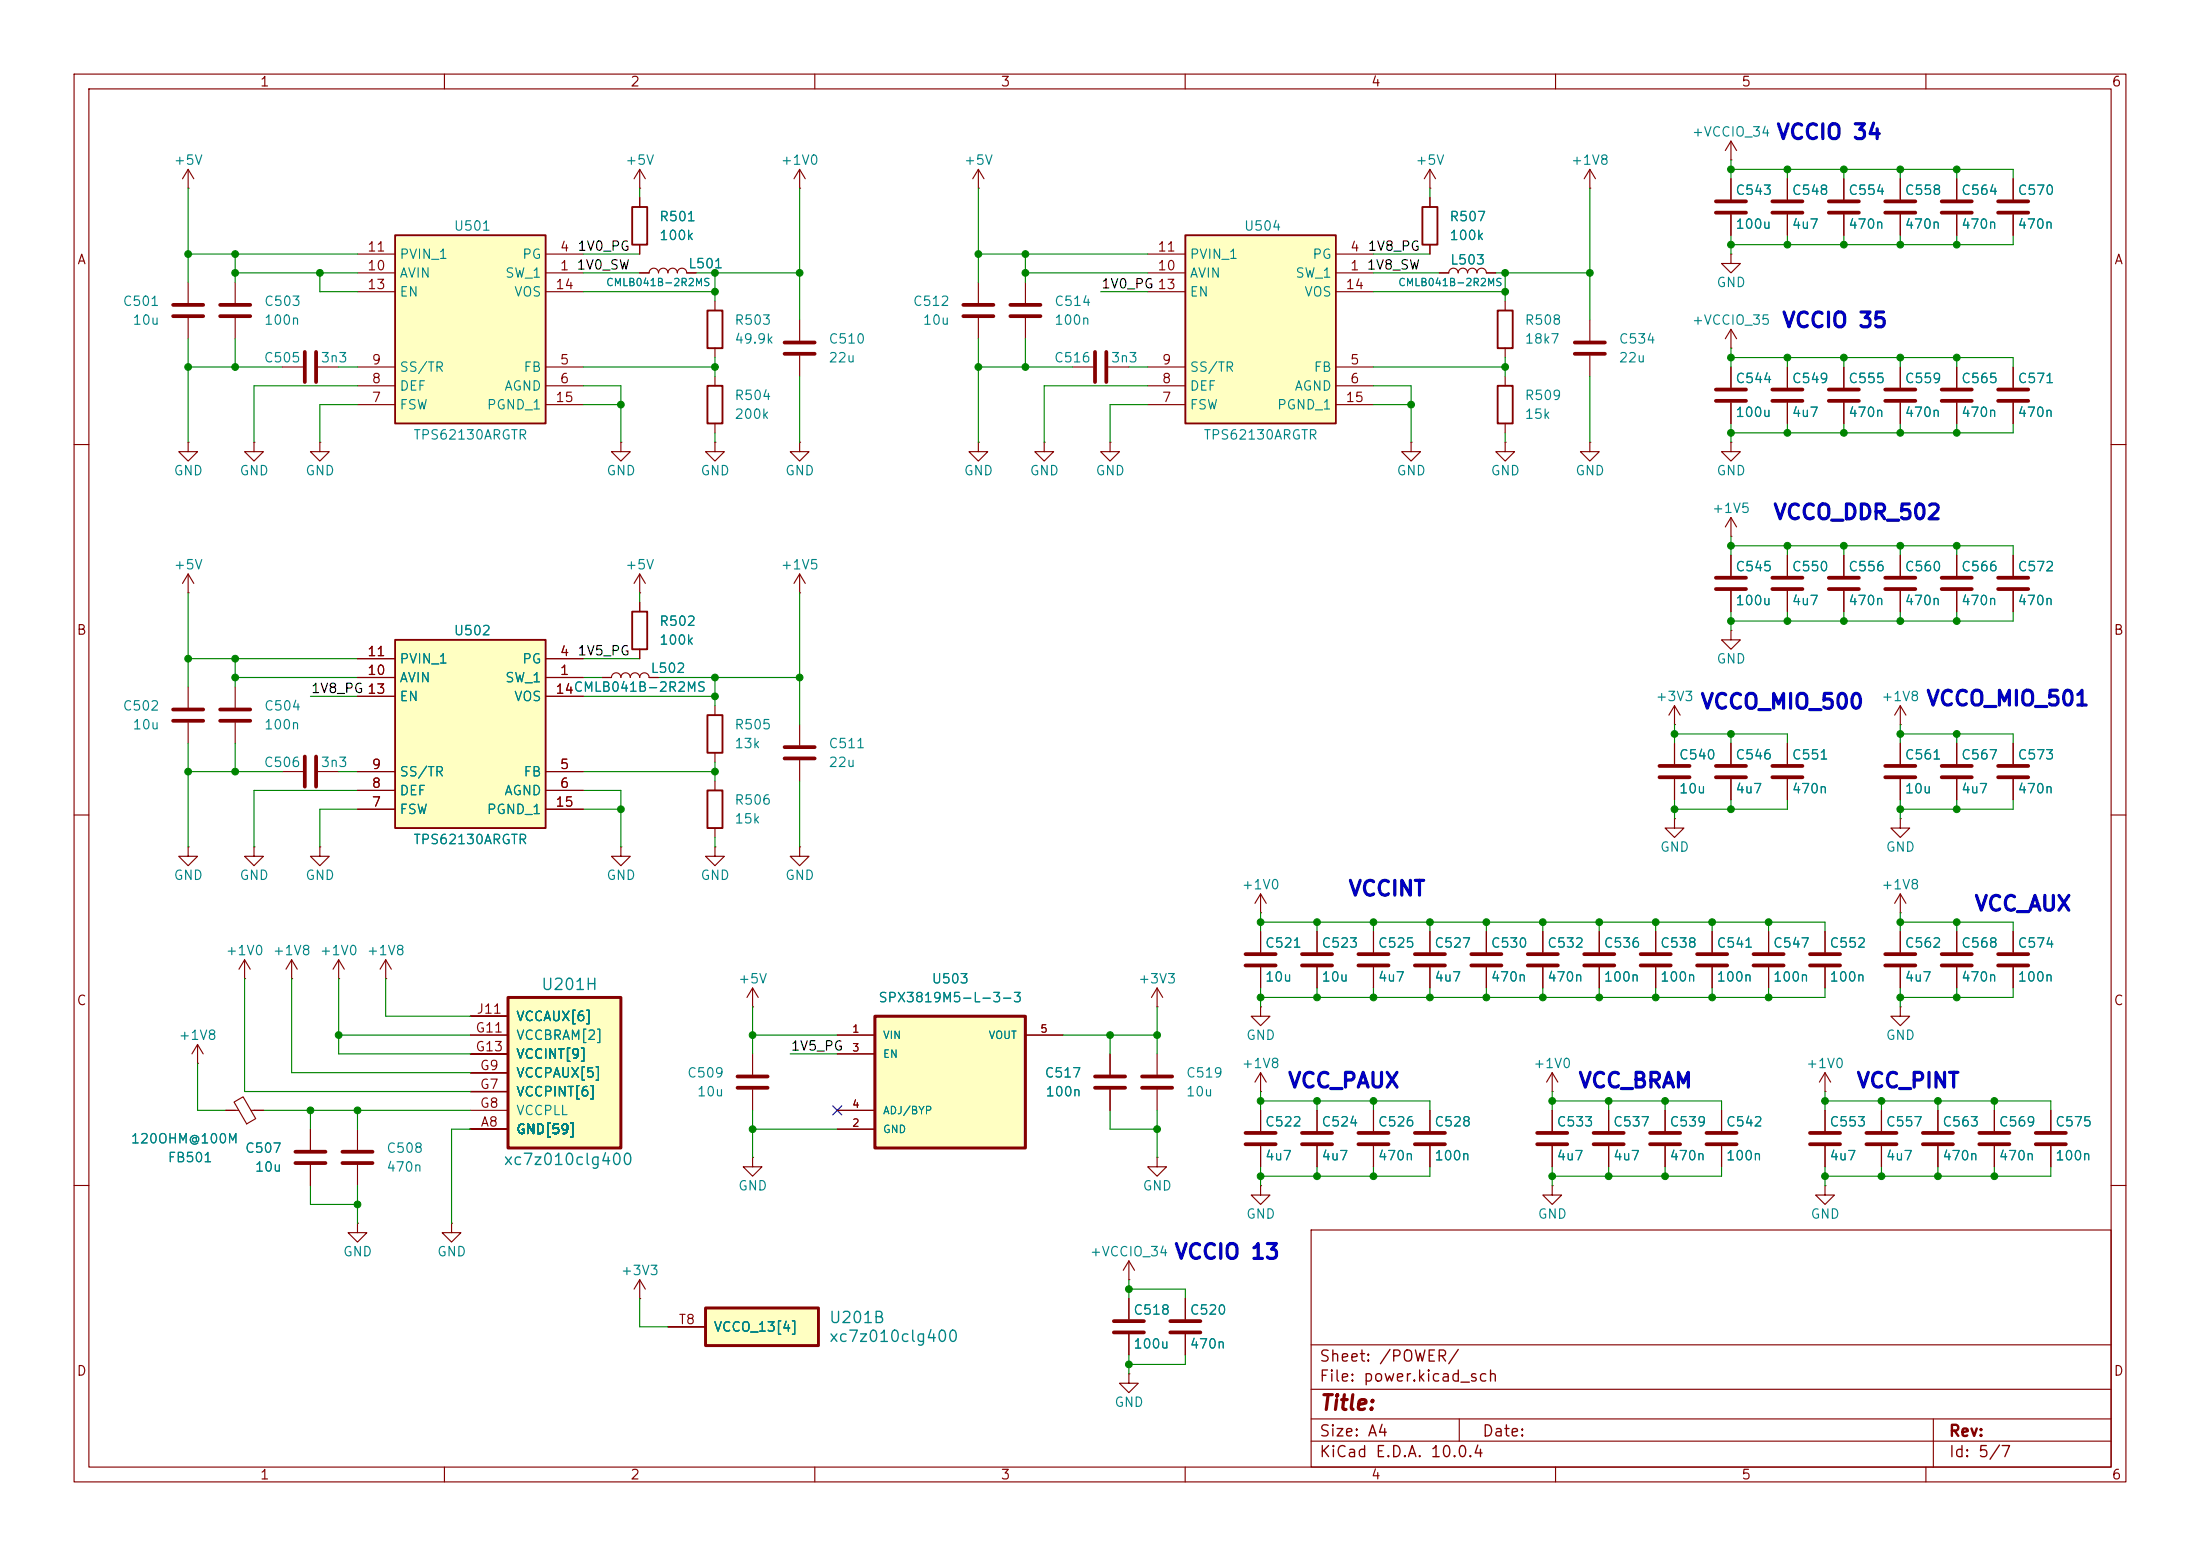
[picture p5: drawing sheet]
<svg xmlns="http://www.w3.org/2000/svg" width="297mm" height="210mm" viewBox="0 0 297 210" stroke-linecap="round" stroke-linejoin="round" font-family="sans-serif">
<g fill="none" stroke="#840000" stroke-width=".15">
<path d="M10 10h277v190h-277zM12 12h273v186h-273zM60 10v2M110 10v2M160 10v2M210 10v2M260 10v2M107.9 25.4h.1M107.9 22.9v2.5M107.9 22.9l-.7 1.2M107.9 22.9l.8 1.2M132.1 25.4h.1"/>
<path d="M132.1 22.9l-.8 1.2M132.1 22.9l.7 1.2M132.1 22.9v2.5M132.1 38.1v2.8M138.4 38.1v2.8M193 25.4h.1M193 22.9v2.5M193 26.7v1.2M193 33v1.3M193 22.9l-.7 1.2M193 22.9l.8 1.2M256.5 24.1v2.8"/>
<path d="M256.5 29v2.8M132.1 59.7v1.3h1.2l-1.2 1.2-1.3-1.2h1.3M132.1 59.7h.1M132.1 42.9v2.8M138.4 42.9v2.8M141 59.7v1.3h1.2l-1.2 1.2-1.3-1.2h1.3M141 59.7h.1M144.8 49.5h2.8M149.6 49.5h2.8M149.9 59.7v1.3h1.2l-1.2 1.2-1.3-1.2h1.3M149.9 59.7h.1M214.6 43.2v2.8"/>
<path d="M214.6 48v2.8M241.3 49.5v2.8M241.3 54.4v2.8M256.5 49.5v2.8M256.5 54.4v2.8M10 60h2M107.9 77.5l-.7 1.2M107.9 77.5l.8 1.2M107.9 77.5v2.5M285 60h2M107.9 80h.1M10 110h2"/>
<path d="M96.5 114.3v1.3h-1.3l1.3 1.2 1.3-1.2h-1.3M96.5 114.3h.1M285 110h2M170.2 135.9v1.3h-1.3l1.3 1.2 1.2-1.2h-1.2M170.2 135.9h.1M193 125.7v2.8M193 130.6v2.8M200.7 125.7v2.8M200.7 130.6v2.8M208.3 125.7v2.8M208.3 130.6v2.8M215.9 125.7v2.8"/>
<path d="M215.9 130.6v2.8M223.5 125.7v2.8M223.5 130.6v2.8M231.1 125.7v2.8M231.1 130.6v2.8M238.8 125.7v2.8M238.8 130.6v2.8M246.4 125.7v2.8M246.4 130.6v2.8M256.5 135.9v1.3h-1.2l1.2 1.2 1.3-1.2h-1.3M256.5 135.9h.1M256.5 125.7v2.8"/>
<path d="M256.5 130.6v2.8M264.2 125.7v2.8M264.2 130.6v2.8M26.7 143.5h.1M26.7 141l-.8 1.2M26.7 141l.7 1.2M26.7 141v2.5M30.5 149.9h1.7M31.6 148.7l1.2-.7 1.7 3-1.2 .7zM33.9 149.9h1.7M170.2 147.3h.1M170.2 144.8l-.8 1.3"/>
<path d="M170.2 144.8l.7 1.3M170.2 144.8v2.5M185.4 149.9v2.8M185.4 154.7v2.8M209.5 147.3h.1M209.5 144.8l-.7 1.3M209.5 144.8l.8 1.3M209.5 144.8v2.5M209.5 149.9v2.8M209.5 154.7v2.8M217.2 149.9v2.8M217.2 154.7v2.8"/>
<path d="M224.8 149.9v2.8M224.8 154.7v2.8M232.4 149.9v2.8M232.4 154.7v2.8M246.4 149.9v2.8M246.4 154.7v2.8M254 149.9v2.8M254 154.7v2.8M261.6 149.9v2.8M261.6 154.7v2.8M269.2 149.9v2.8M269.2 154.7v2.8"/>
<path d="M276.9 149.9v2.8M276.9 154.7v2.8M10 160h2M61 165.1v1.3h1.2l-1.2 1.2-1.3-1.2h1.3M61 165.1h.1M170.2 160v1.3h-1.3l1.3 1.3 1.2-1.3h-1.2M170.2 160h.1M177 166h108v32h-108zM209.5 160v1.3h-1.2l1.2 1.3 1.3-1.3h-1.3M209.5 160h.1M246.4 160v1.3h-1.3l1.3 1.3 1.2-1.3h-1.2M246.4 160h.1"/>
<path d="M285 160h2M60 198v2M110 198v2M160 198v2M177 194.5h108M177 191.5h108M177 187.5h108M177 181.5h108M197 191.5v3M210 198v2M260 198v2M261 191.5v6.5"/>
</g>
<g fill="none" stroke="#840000" stroke-width=".51">
<path d="M254.5 27.2h4.1M254.5 28.7h4.1M130 41.1h4.1M130 42.7h4.1M136.4 41.1h4.1M136.4 42.7h4.1M147.8 47.5v4.1M149.4 47.5v4.1M212.6 46.2h4.1M212.6 47.8h4.1M239.3 52.6h4M239.3 54.1h4"/>
<path d="M254.5 52.6h4.1M254.5 54.1h4.1M191 128.8h4.1M191 130.3h4.1M198.6 128.8h4.1M198.6 130.3h4.1M206.2 128.8h4.1M206.2 130.3h4.1M213.9 128.8h4M213.9 130.3h4M221.5 128.8h4.1M221.5 130.3h4.1"/>
<path d="M229.1 128.8h4.1M229.1 130.3h4.1M236.7 128.8h4.1M236.7 130.3h4.1M244.3 128.8h4.1M244.3 130.3h4.1M254.5 128.8h4.1M254.5 130.3h4.1M262.1 128.8h4.1M262.1 130.3h4.1M183.4 152.9h4.1M183.4 154.4h4.1"/>
<path d="M207.5 152.9h4.1M207.5 154.4h4.1M215.1 152.9h4.1M215.1 154.4h4.1M222.8 152.9h4M222.8 154.4h4M230.4 152.9h4M230.4 154.4h4M244.3 152.9h4.1M244.3 154.4h4.1M252 152.9h4M252 154.4h4"/>
<path d="M259.6 152.9h4.1M259.6 154.4h4.1M267.2 152.9h4.1M267.2 154.4h4.1M274.8 152.9h4.1M274.8 154.4h4.1"/>
</g>
<path d="M192 27.9h2.1v5.1h-2.1z" fill="none" stroke="#840000" stroke-width=".25"/>
<path d="M53.3 31.8h20.4v25.4h-20.4z" fill="#ffffc2"/>
<path d="M53.3 31.8h20.4v25.4h-20.4z" fill="none" stroke="#840000" stroke-width=".25"/>
<g fill="none" stroke="#840000" stroke-width=".15">
<path d="M48.3 36.8h5M48.3 34.3h5M48.3 39.4h5M73.7 36.8h5M73.7 34.3h5M73.7 39.4h5M48.3 49.5h5M48.3 52.1h5M48.3 54.6h5M73.7 49.5h5M73.7 52.1h5M73.7 54.6h5"/>
<path d="M246.4 147.3h.1M246.4 144.8l-.8 1.3M246.4 144.8l.7 1.3M246.4 144.8v2.5"/>
</g>
<path d="M160 31.8h20.3v25.4h-20.3z" fill="#ffffc2"/>
<path d="M85.3 27.9h2.1v5.1h-2.1zM160 31.8h20.3v25.4h-20.3zM95.5 41.9h2v5.1h-2zM95.5 52.1h2v5.1h-2zM202.2 52.1h2v5.1h-2zM202.2 41.9h2v5.1h-2zM85.3 82.6h2.1v5h-2.1zM95.5 96.5h2v5.1h-2zM95.5 106.7h2v5.1h-2z" fill="none" stroke="#840000" stroke-width=".25"/>
<g fill="none" stroke="#840000" stroke-width=".15">
<path d="M233.7 19.1v2.5M233.7 19.1l-.8 1.2M233.7 19.1l.7 1.2M25.4 25.4h.1M25.4 22.9v2.5M25.4 38.1v2.8M25.4 22.9l-.8 1.2M25.4 22.9l.8 1.2M31.7 38.1v2.8M86.4 25.4h.1M86.4 36.8h1.2a.64 .64 0 0 1 .7-.6 .64 .64 0 0 1 .6 .6 .64 .64 0 0 1 .6-.6 .64 .64 0 0 1 .7 .6 .64 .64 0 0 1 .6-.6 .64 .64 0 0 1 .6 .6 .64 .64 0 0 1 .7-.6 .64 .64 0 0 1 .6 .6h1.3M86.4 22.9v2.5"/>
<path d="M86.4 26.7v1.2M86.4 33v1.3M86.4 22.9l-.8 1.2M86.4 22.9l.7 1.2M154.9 36.8h5.1M154.9 34.3h5.1M154.9 39.4h5.1M180.3 36.8h5.1M180.3 34.3h5.1M180.3 39.4h5.1M194.3 36.8h1.3a.64 .64 0 0 1 .6-.6 .64 .64 0 0 1 .6 .6 .64 .64 0 0 1 .7-.6 .64 .64 0 0 1 .6 .6 .64 .64 0 0 1 .7-.6 .64 .64 0 0 1 .6 .6 .64 .64 0 0 1 .6-.6 .64 .64 0 0 1 .7 .6h1.2M214.6 25.4h.1"/>
<path d="M214.6 22.9l-.7 1.2M214.6 22.9l.8 1.2M214.6 22.9v2.5M233.7 21.6h.1M233.7 34.3v1.3h-1.3l1.3 1.2 1.2-1.2h-1.2M233.7 34.3h.1M233.7 24.1v2.8M233.7 29v2.8M241.3 24.1v2.8M241.3 29v2.8M248.9 24.1v2.8M248.9 29v2.8"/>
<path d="M264.2 24.1v2.8M264.2 29v2.8M271.8 24.1v2.8M271.8 29v2.8M25.4 59.7v1.3h1.3l-1.3 1.2-1.3-1.2h1.3M25.4 59.7h.1M25.4 42.9v2.8M31.7 42.9v2.8M34.3 59.7v1.3h1.3l-1.3 1.2-1.3-1.2h1.3M34.3 59.7h.1M38.1 49.5h2.8M42.9 49.5h2.8"/>
<path d="M43.2 59.7v1.3h1.2l-1.2 1.2-1.3-1.2h1.3M43.2 59.7h.1M83.8 59.7v1.3h-1.3l1.3 1.2 1.3-1.2h-1.3M83.8 59.7h.1M96.5 59.7v1.3h-1.3l1.3 1.2 1.3-1.2h-1.3M96.5 59.7h.1M96.5 40.6v1.3M96.5 47v1.3M96.5 50.8v1.3M96.5 57.2v1.2M107.9 59.7v1.3h-1.2l1.2 1.2 1.3-1.2h-1.3M107.9 59.7h.1"/>
<path d="M107.9 43.2v2.8M107.9 48v2.8M154.9 49.5h5.1M154.9 52.1h5.1M154.9 54.6h5.1M180.3 49.5h5.1M180.3 52.1h5.1M180.3 54.6h5.1M190.5 59.7v1.3h-1.3l1.3 1.2 1.3-1.2h-1.3M190.5 59.7h.1M203.2 59.7v1.3h-1.3l1.3 1.2 1.3-1.2h-1.3M203.2 59.7h.1"/>
<path d="M203.2 40.6v1.3M203.2 47v1.3M203.2 50.8v1.3M203.2 57.2v1.2M214.6 59.7v1.3h-1.2l1.2 1.2 1.3-1.2h-1.3M214.6 59.7h.1M233.7 59.7v1.3h-1.3l1.3 1.2 1.2-1.2h-1.2M233.7 59.7h.1M233.7 47h.1M233.7 44.5v2.5M233.7 49.5v2.8M233.7 54.4v2.8"/>
<path d="M233.7 44.5l-.8 1.2M233.7 44.5l.7 1.2M248.9 49.5v2.8M248.9 54.4v2.8M264.2 49.5v2.8M264.2 54.4v2.8M271.8 49.5v2.8M271.8 54.4v2.8M25.4 77.5v2.5M25.4 77.5l-.8 1.2M25.4 77.5l.8 1.2M86.4 77.5l-.8 1.2"/>
<path d="M86.4 77.5l.7 1.2M86.4 77.5v2.5M233.7 72.4h.1M233.7 69.9v2.5M233.7 74.9v2.8M233.7 79.8v2.8M233.7 69.9l-.8 1.2M233.7 69.9l.7 1.2M241.3 74.9v2.8M241.3 79.8v2.8M248.9 74.9v2.8M248.9 79.8v2.8"/>
<path d="M256.5 74.9v2.8M256.5 79.8v2.8M264.2 74.9v2.8M264.2 79.8v2.8M271.8 74.9v2.8M271.8 79.8v2.8M25.4 80h.1M25.4 92.7v2.8M25.4 97.5v2.8M81.3 91.4h1.2a.64 .64 0 0 1 .7-.6 .64 .64 0 0 1 .6 .6 .64 .64 0 0 1 .7-.6 .64 .64 0 0 1 .6 .6 .64 .64 0 0 1 .6-.6 .64 .64 0 0 1 .7 .6 .64 .64 0 0 1 .6-.6 .64 .64 0 0 1 .6 .6h1.3M86.4 80h.1M86.4 81.3v1.3"/>
<path d="M86.4 87.6v1.3M96.5 95.3v1.2M107.9 97.8v2.8M226.1 97.8h.1M226.1 95.3v2.5M226.1 95.3l-.8 1.2M226.1 95.3l.7 1.2M233.7 85.1v1.3h-1.3l1.3 1.2 1.2-1.2h-1.2M233.7 85.1h.1M256.5 97.8h.1M256.5 95.3v2.5M256.5 95.3l-.7 1.2"/>
<path d="M256.5 95.3l.8 1.2M25.4 114.3v1.3h1.3l-1.3 1.2-1.3-1.2h1.3M25.4 114.3h.1M83.8 114.3v1.3h-1.3l1.3 1.2 1.3-1.2h-1.3M83.8 114.3h.1M96.5 101.6v1.3M96.5 105.4v1.3M96.5 111.8v1.2M107.9 114.3v1.3h-1.2l1.2 1.2 1.3-1.2h-1.3M107.9 114.3h.1M107.9 102.6v2.8M226.1 110.5v1.3h-1.3l1.3 1.2 1.2-1.2h-1.2"/>
<path d="M226.1 110.5h.1M226.1 100.3v2.8M226.1 105.2v2.8M233.7 100.3v2.8M233.7 105.2v2.8M241.3 100.3v2.8M241.3 105.2v2.8M256.5 110.5v1.3h-1.2l1.2 1.2 1.3-1.2h-1.3M256.5 110.5h.1M256.5 100.3v2.8M256.5 105.2v2.8M264.2 100.3v2.8"/>
<path d="M264.2 105.2v2.8M271.8 100.3v2.8M271.8 105.2v2.8M170.2 123.2h.1M170.2 120.7l-.8 1.2M170.2 120.7l.7 1.2M170.2 120.7v2.5M170.2 125.7v2.8M170.2 130.6v2.8M177.8 125.7v2.8M177.8 130.6v2.8M185.4 125.7v2.8"/>
<path d="M185.4 130.6v2.8M256.5 123.2h.1M256.5 120.7v2.5M256.5 120.7l-.7 1.2M256.5 120.7l.8 1.2M271.8 125.7v2.8M271.8 130.6v2.8M101.6 156.2v1.3h1.3l-1.3 1.3-1.3-1.3h1.3M101.6 156.2h.1M170.2 149.9v2.8M170.2 154.7v2.8M177.8 149.9v2.8"/>
<path d="M177.8 154.7v2.8M193 149.9v2.8M193 154.7v2.8"/>
</g>
<g fill="none" stroke="#840000" stroke-width=".51">
<path d="M231.6 27.2h4.1M231.6 28.7h4.1M239.3 27.2h4M239.3 28.7h4M246.9 27.2h4.1M246.9 28.7h4.1M262.1 27.2h4.1M262.1 28.7h4.1M269.7 27.2h4.1M269.7 28.7h4.1M23.4 41.1h4M23.4 42.7h4"/>
<path d="M29.7 41.1h4.1M29.7 42.7h4.1M41.1 47.5v4.1M42.7 47.5v4.1M105.9 46.2h4.1M105.9 47.8h4.1M231.6 52.6h4.1M231.6 54.1h4.1M246.9 52.6h4.1M246.9 54.1h4.1M262.1 52.6h4.1M262.1 54.1h4.1"/>
<path d="M269.7 52.6h4.1M269.7 54.1h4.1M231.6 78h4.1M231.6 79.5h4.1M239.3 78h4M239.3 79.5h4M246.9 78h4.1M246.9 79.5h4.1M254.5 78h4.1M254.5 79.5h4.1M262.1 78h4.1M262.1 79.5h4.1"/>
<path d="M269.7 78h4.1M269.7 79.5h4.1M23.4 95.8h4M23.4 97.3h4M105.9 100.8h4.1M105.9 102.4h4.1M224 103.4h4.1M224 104.9h4.1M231.6 103.4h4.1M231.6 104.9h4.1M239.3 103.4h4M239.3 104.9h4"/>
<path d="M254.5 103.4h4.1M254.5 104.9h4.1M262.1 103.4h4.1M262.1 104.9h4.1M269.7 103.4h4.1M269.7 104.9h4.1M168.1 128.8h4.1M168.1 130.3h4.1M175.8 128.8h4M175.8 130.3h4M183.4 128.8h4.1M183.4 130.3h4.1"/>
<path d="M269.7 128.8h4.1M269.7 130.3h4.1M168.1 152.9h4.1M168.1 154.4h4.1M175.8 152.9h4M175.8 154.4h4M191 152.9h4.1M191 154.4h4.1"/>
</g>
<path d="M95.2 176.5h15.3v5.1h-15.3z" fill="#ffffc2"/>
<path d="M95.2 176.5h15.3v5.1h-15.3z" fill="none" stroke="#840000" stroke-width=".4"/>
<path d="M38.1 104.1h2.8M42.9 104.1h2.8M156.2 135.9h.1M156.2 133.4l-.8 1.2M156.2 133.4l.8 1.2M156.2 133.4v2.5M90.2 179.1h5M152.4 185.4v1.3h-1.3l1.3 1.3 1.3-1.3h-1.3M152.4 185.4h.1" fill="none" stroke="#840000" stroke-width=".15"/>
<path d="M41.1 102.1v4.1M42.7 102.1v4.1" fill="none" stroke="#840000" stroke-width=".51"/>
<path d="M53.3 86.4h20.4v25.4h-20.4z" fill="#ffffc2"/>
<path d="M53.3 86.4h20.4v25.4h-20.4z" fill="none" stroke="#840000" stroke-width=".25"/>
<g fill="none" stroke="#840000" stroke-width=".15">
<path d="M31.7 92.7v2.8M31.7 97.5v2.8M48.3 91.4h5M48.3 88.9h5M48.3 94h5M73.7 91.4h5M73.7 88.9h5M73.7 94h5M34.3 114.3v1.3h1.3l-1.3 1.2-1.3-1.2h1.3M34.3 114.3h.1M43.2 114.3v1.3h1.2l-1.2 1.2-1.3-1.2h1.3M43.2 114.3h.1"/>
<path d="M48.3 104.1h5M48.3 106.7h5M48.3 109.2h5M73.7 104.1h5M73.7 106.7h5M73.7 109.2h5M156.2 156.2v1.3h1.3l-1.3 1.3-1.3-1.3h1.3M156.2 156.2h.1M156.2 142.2v2.8M156.2 147.1v2.8M152.4 172.7h.1M152.4 170.2l-.8 1.3"/>
<path d="M152.4 170.2l.8 1.3M152.4 170.2v2.5M152.4 175.3v2.8M160 175.3v2.8M152.4 180.1v2.8M160 180.1v2.8"/>
</g>
<path d="M29.7 95.8h4.1M29.7 97.3h4.1M154.2 145.3h4M154.2 146.8h4M150.4 178.3h4M150.4 179.8h4M158 178.3h4.1M158 179.8h4.1" fill="none" stroke="#840000" stroke-width=".51"/>
<path d="M118.1 137.2h20.3v17.7h-20.3z" fill="#ffffc2"/>
<path d="M118.1 137.2h20.3v17.7h-20.3z" fill="none" stroke="#840000" stroke-width=".41"/>
<g fill="none" stroke="#840000" stroke-width=".15">
<path d="M33 132.1h.1M33 129.5l-.7 1.3M33 129.5l.8 1.3M33 129.5v2.6M39.4 132.1h.1M39.4 129.5l-.8 1.3M39.4 129.5l.7 1.3M39.4 129.5v2.6M45.7 132.1h.1M45.7 129.5l-.7 1.3M45.7 129.5l.8 1.3M45.7 129.5v2.6"/>
<path d="M52.1 132.1h.1M52.1 129.5l-.8 1.3M52.1 129.5l.7 1.3M52.1 129.5v2.6M101.6 135.9h.1M101.6 133.4v2.5M101.6 133.4l-.8 1.2M101.6 133.4l.8 1.2M113 139.7h5.1M138.4 139.7h5.1M41.9 152.4v2.8M41.9 157.2v2.8"/>
<path d="M48.3 152.4v2.8M48.3 157.2v2.8M101.6 142.2v2.8M101.6 147.1v2.8M113 152.4h5.1M113 142.2h5.1M113 149.9h5.1M149.9 142.2v2.8M149.9 147.1v2.8"/>
</g>
<path d="M39.9 155.4h4M39.9 157h4M46.2 155.4h4.1M46.2 157h4.1M99.6 145.3h4M99.6 146.8h4M147.8 145.3h4.1M147.8 146.8h4.1" fill="none" stroke="#840000" stroke-width=".51"/>
<path d="M68.6 134.6h15.2v20.3h-15.2z" fill="#ffffc2"/>
<path d="M68.6 134.6h15.2v20.3h-15.2z" fill="none" stroke="#840000" stroke-width=".4"/>
<g fill="none" stroke="#840000" stroke-width=".15">
<path d="M86.4 26.7v1.2M86.4 33v1.3M86.4 36.8h1.2M92.7 36.8h1.3M193 26.7v1.2M193 33v1.3M194.3 36.8h1.3M200.7 36.8h1.2M233.7 24.1v2.8M233.7 29v2.8M241.3 24.1v2.8M241.3 29v2.8"/>
<path d="M248.9 24.1v2.8M248.9 29v2.8M256.5 24.1v2.8M256.5 29v2.8M264.2 24.1v2.8M264.2 29v2.8M271.8 24.1v2.8M271.8 29v2.8M233.7 49.5v2.8M233.7 54.4v2.8M241.3 49.5v2.8M241.3 54.4v2.8"/>
<path d="M248.9 49.5v2.8M248.9 54.4v2.8M256.5 49.5v2.8M256.5 54.4v2.8M264.2 49.5v2.8M264.2 54.4v2.8M271.8 49.5v2.8M271.8 54.4v2.8M233.7 74.9v2.8M233.7 79.8v2.8M241.3 74.9v2.8M241.3 79.8v2.8"/>
<path d="M248.9 74.9v2.8M248.9 79.8v2.8M256.5 74.9v2.8M256.5 79.8v2.8M264.2 74.9v2.8M264.2 79.8v2.8M271.8 74.9v2.8M271.8 79.8v2.8M48.3 91.4h5M48.3 88.9h5M48.3 94h5M73.7 91.4h5"/>
<path d="M73.7 88.9h5M73.7 94h5M81.3 91.4h1.2M86.4 81.3v1.3M86.4 87.6v1.3M87.6 91.4h1.3M48.3 104.1h5M48.3 106.7h5M48.3 109.2h5M73.7 104.1h5M73.7 106.7h5M73.7 109.2h5"/>
<path d="M226.1 100.3v2.8M226.1 105.2v2.8M233.7 100.3v2.8M233.7 105.2v2.8M241.3 100.3v2.8M241.3 105.2v2.8M256.5 100.3v2.8M256.5 105.2v2.8M264.2 100.3v2.8M264.2 105.2v2.8M271.8 100.3v2.8M271.8 105.2v2.8"/>
<path d="M63.5 139.7h5.1M63.5 137.2h5.1M113 139.7h5.1M138.4 139.7h5.1M170.2 125.7v2.8M170.2 130.6v2.8M177.8 125.7v2.8M177.8 130.6v2.8M185.4 125.7v2.8M185.4 130.6v2.8M193 125.7v2.8M193 130.6v2.8"/>
<path d="M200.7 125.7v2.8M200.7 130.6v2.8M208.3 125.7v2.8M208.3 130.6v2.8M215.9 125.7v2.8M215.9 130.6v2.8M223.5 125.7v2.8M223.5 130.6v2.8M231.1 125.7v2.8M231.1 130.6v2.8M238.8 125.7v2.8M238.8 130.6v2.8"/>
<path d="M246.4 125.7v2.8M246.4 130.6v2.8M256.5 125.7v2.8M256.5 130.6v2.8M264.2 125.7v2.8M264.2 130.6v2.8M271.8 125.7v2.8M271.8 130.6v2.8M30.5 149.9h1.2M34.3 149.9h1.3M41.9 152.4v2.8M41.9 157.2v2.8"/>
<path d="M63.5 152.4h5.1M63.5 144.8h5.1M63.5 147.3h5.1M63.5 149.9h5.1M63.5 142.2h5.1M113 152.4h5.1M113 149.9h5.1M113 142.2h5.1M149.9 142.2v2.8M149.9 147.1v2.8M170.2 149.9v2.8M170.2 154.7v2.8"/>
<path d="M177.8 149.9v2.8M177.8 154.7v2.8M185.4 149.9v2.8M185.4 154.7v2.8M193 149.9v2.8M193 154.7v2.8M209.5 149.9v2.8M209.5 154.7v2.8M217.2 149.9v2.8M217.2 154.7v2.8M224.8 149.9v2.8M224.8 154.7v2.8"/>
<path d="M232.4 149.9v2.8M232.4 154.7v2.8M246.4 149.9v2.8M246.4 154.7v2.8M254 149.9v2.8M254 154.7v2.8M261.6 149.9v2.8M261.6 154.7v2.8M269.2 149.9v2.8M269.2 154.7v2.8M276.9 149.9v2.8M276.9 154.7v2.8"/>
<path d="M48.3 165.1v1.3h1.2l-1.2 1.2-1.3-1.2h1.3M48.3 165.1h.1M86.4 175.3h.1M86.4 172.7l-.8 1.3M86.4 172.7l.7 1.3M86.4 172.7v2.6M152.4 175.3v2.8M160 175.3v2.8M152.4 180.1v2.8M160 180.1v2.8"/>
</g>
<g fill="none" stroke="#008400" stroke-width=".15">
<path d="M25.4 25.4v12.7M25.4 34.3h22.9M31.7 34.3v3.8M31.7 36.8h16.6M43.2 36.8v2.6h5.1M78.7 34.3h7.7M78.7 36.8h7.7M78.7 39.4h17.8M86.4 25.4v1.3M94 36.8h13.9M96.5 36.8v3.8M107.9 25.4v17.8"/>
<path d="M132.1 34.3h22.8M132.1 25.4v12.7M138.4 36.8h16.5M138.4 34.3v3.8M148.6 39.4h6.3M185.4 34.3h7.6M185.4 36.8h8.9M185.4 39.4h17.8M193 25.4v1.3M201.9 36.8h12.7M203.2 36.8v3.8M214.6 25.4v17.8"/>
<path d="M233.7 21.6v2.5M233.7 31.8v2.5M233.7 22.9h38.1v1.2M241.3 22.9v1.2M241.3 31.8v1.2M248.9 22.9v1.2M248.9 31.8v1.2M256.5 22.9v1.2M256.5 31.8v1.2M264.2 22.9v1.2M264.2 31.8v1.2M271.8 31.8v1.2h-38.1"/>
<path d="M25.4 45.7v14M25.4 49.5h12.7M31.7 45.7v3.8M45.7 49.5h2.6M48.3 52.1h-14v7.6M48.3 54.6h-5.1v5.1M78.7 52.1h5.1v7.6M78.7 49.5h17.8M78.7 54.6h5.1M96.5 48.3v2.5M96.5 58.4v1.3M107.9 50.8v8.9"/>
<path d="M132.1 49.5h12.7M132.1 45.7v14M138.4 45.7v3.8M152.4 49.5h2.5M154.9 52.1h-13.9v7.6M154.9 54.6h-5v5.1M185.4 52.1h5.1v7.6M185.4 49.5h17.8M185.4 54.6h5.1M203.2 48.3v2.5M203.2 58.4v1.3M214.6 50.8v8.9"/>
<path d="M233.7 47v2.5M233.7 57.2v2.5M233.7 48.3h38.1v1.2M241.3 48.3v1.2M241.3 57.2v1.2M248.9 48.3v1.2M248.9 57.2v1.2M256.5 48.3v1.2M256.5 57.2v1.2M264.2 48.3v1.2M264.2 57.2v1.2M271.8 57.2v1.2h-38.1"/>
<path d="M233.7 72.4v2.5M233.7 73.7h38.1v1.2M241.3 73.7v1.2M248.9 73.7v1.2M256.5 73.7v1.2M264.2 73.7v1.2M25.4 80v12.7M25.4 88.9h22.9M31.7 88.9v3.8M31.7 91.4h16.6M41.9 94h6.4M78.7 94h17.8"/>
<path d="M78.7 88.9h7.7M78.7 91.4h2.6M86.4 80v1.3M88.9 91.4h19M96.5 91.4v3.9M107.9 80v17.8M226.1 97.8v2.5M226.1 99.1h15.2v1.2M233.7 82.6v2.5M233.7 99.1v1.2M241.3 82.6v1.2M248.9 82.6v1.2"/>
<path d="M256.5 99.1h15.3v1.2M256.5 82.6v1.2M256.5 97.8v2.5M264.2 82.6v1.2M264.2 99.1v1.2M271.8 82.6v1.2h-38.1M25.4 104.1h12.7M25.4 100.3v14M31.7 100.3v3.8M45.7 104.1h2.6M48.3 109.2h-5.1v5.1M48.3 106.7h-14v7.6"/>
<path d="M78.7 109.2h5.1M78.7 104.1h17.8M78.7 106.7h5.1v7.6M96.5 102.9v2.5M96.5 113v1.3M107.9 105.4v8.9M226.1 108v2.5M233.7 108v1.2M241.3 108v1.2h-15.2M256.5 108v2.5M264.2 108v1.2M271.8 108v1.2h-15.3"/>
<path d="M33 132.1v15.2h30.5M39.4 132.1v12.7h24.1M45.7 139.7h17.8M45.7 132.1v10.1h17.8M52.1 132.1v5.1h11.4M101.6 139.7h11.4M101.6 135.9v6.3M143.5 139.7h12.7M149.9 139.7v2.5M156.2 135.9v6.3M170.2 123.2v2.5M170.2 133.4v2.5"/>
<path d="M170.2 124.5h76.2v1.2M177.8 124.5v1.2M177.8 133.4v1.2M185.4 124.5v1.2M185.4 133.4v1.2M193 124.5v1.2M193 133.4v1.2M200.7 124.5v1.2M200.7 133.4v1.2M208.3 124.5v1.2M208.3 133.4v1.2M215.9 124.5v1.2"/>
<path d="M215.9 133.4v1.2M223.5 124.5v1.2M223.5 133.4v1.2M231.1 124.5v1.2M231.1 133.4v1.2M238.8 124.5v1.2M238.8 133.4v1.2M246.4 133.4v1.2h-76.2M256.5 123.2v2.5M256.5 133.4v2.5M256.5 124.5h15.3v1.2M264.2 124.5v1.2"/>
<path d="M264.2 133.4v1.2M271.8 133.4v1.2h-15.3M26.7 143.5v6.4h3.8M35.6 149.9h27.9M41.9 149.9v2.5M48.3 149.9v2.5M63.5 152.4h-2.5v12.7M101.6 152.4h11.4M101.6 149.9v6.3M106.7 142.2h6.3M149.9 149.9v2.5h6.3M156.2 149.9v6.3"/>
<path d="M170.2 147.3v2.6M170.2 157.5v2.5M170.2 148.6h22.8v1.3M177.8 148.6v1.3M177.8 157.5v1.3M185.4 148.6v1.3M185.4 157.5v1.3M193 157.5v1.3h-22.8M209.5 148.6h22.9v1.3M209.5 147.3v2.6M209.5 157.5v2.5M217.2 148.6v1.3"/>
<path d="M217.2 157.5v1.3M224.8 148.6v1.3M224.8 157.5v1.3M232.4 157.5v1.3h-22.9M246.4 147.3v2.6M246.4 157.5v2.5M246.4 148.6h30.5v1.3M254 148.6v1.3M254 157.5v1.3M261.6 148.6v1.3M261.6 157.5v1.3M269.2 148.6v1.3"/>
<path d="M269.2 157.5v1.3M276.9 157.5v1.3h-30.5M41.9 160v2.6h6.4M48.3 160v5.1M86.4 175.3v3.8h3.8M152.4 172.7v2.6M152.4 174h7.6v1.3M152.4 182.9v2.5M160 182.9v1.3h-7.6"/>
</g>
<path d="M112.4 149.3l1.2 1.2M113.6 149.3l-1.2 1.2" fill="none" stroke="#000084" stroke-width=".15"/>
<g fill="#008400" stroke="#008400" stroke-width=".14">
<circle cx="96.5" cy="39.4" r=".46"/>
<circle cx="132.1" cy="34.3" r=".46"/>
<circle cx="96.5" cy="36.8" r=".46"/>
<circle cx="107.9" cy="36.8" r=".46"/>
<circle cx="132.1" cy="49.5" r=".46"/>
<circle cx="138.4" cy="34.3" r=".46"/>
<circle cx="138.4" cy="36.8" r=".46"/>
<circle cx="138.4" cy="49.5" r=".46"/>
<circle cx="43.2" cy="36.8" r=".46"/>
<circle cx="83.8" cy="54.6" r=".46"/>
<circle cx="96.5" cy="49.5" r=".46"/>
<circle cx="96.5" cy="94" r=".46"/>
<circle cx="107.9" cy="91.4" r=".46"/>
<circle cx="96.5" cy="91.4" r=".46"/>
<circle cx="96.5" cy="104.1" r=".46"/>
<circle cx="83.8" cy="109.2" r=".46"/>
<circle cx="25.4" cy="49.5" r=".46"/>
<circle cx="31.7" cy="49.5" r=".46"/>
<circle cx="25.4" cy="34.3" r=".46"/>
<circle cx="31.7" cy="34.3" r=".46"/>
<circle cx="31.7" cy="36.8" r=".46"/>
<circle cx="25.4" cy="88.9" r=".46"/>
<circle cx="31.7" cy="88.9" r=".46"/>
<circle cx="25.4" cy="104.1" r=".46"/>
<circle cx="31.7" cy="104.1" r=".46"/>
<circle cx="31.7" cy="91.4" r=".46"/>
<circle cx="101.6" cy="152.4" r=".46"/>
<circle cx="48.3" cy="162.6" r=".46"/>
<circle cx="101.6" cy="139.7" r=".46"/>
<circle cx="41.9" cy="149.9" r=".46"/>
<circle cx="48.3" cy="149.9" r=".46"/>
<circle cx="45.7" cy="139.7" r=".46"/>
<circle cx="156.2" cy="152.4" r=".46"/>
<circle cx="152.4" cy="174" r=".46"/>
<circle cx="170.2" cy="148.6" r=".46"/>
<circle cx="170.2" cy="158.8" r=".46"/>
<circle cx="156.2" cy="139.7" r=".46"/>
<circle cx="149.9" cy="139.7" r=".46"/>
<circle cx="152.4" cy="184.2" r=".46"/>
<circle cx="226.1" cy="99.1" r=".46"/>
<circle cx="233.7" cy="99.1" r=".46"/>
<circle cx="248.9" cy="83.8" r=".46"/>
<circle cx="233.7" cy="83.8" r=".46"/>
<circle cx="241.3" cy="83.8" r=".46"/>
<circle cx="256.5" cy="99.1" r=".46"/>
<circle cx="248.9" cy="48.3" r=".46"/>
<circle cx="241.3" cy="48.3" r=".46"/>
<circle cx="248.9" cy="33" r=".46"/>
<circle cx="256.5" cy="33" r=".46"/>
<circle cx="264.2" cy="22.9" r=".46"/>
<circle cx="256.5" cy="48.3" r=".46"/>
<circle cx="264.2" cy="48.3" r=".46"/>
<circle cx="264.2" cy="33" r=".46"/>
<circle cx="241.3" cy="33" r=".46"/>
<circle cx="256.5" cy="22.9" r=".46"/>
<circle cx="241.3" cy="22.9" r=".46"/>
<circle cx="248.9" cy="22.9" r=".46"/>
<circle cx="233.7" cy="48.3" r=".46"/>
<circle cx="233.7" cy="33" r=".46"/>
<circle cx="233.7" cy="22.9" r=".46"/>
<circle cx="256.5" cy="73.7" r=".46"/>
<circle cx="233.7" cy="58.4" r=".46"/>
<circle cx="233.7" cy="73.7" r=".46"/>
<circle cx="248.9" cy="73.7" r=".46"/>
<circle cx="241.3" cy="73.7" r=".46"/>
<circle cx="264.2" cy="58.4" r=".46"/>
<circle cx="256.5" cy="58.4" r=".46"/>
<circle cx="264.2" cy="73.7" r=".46"/>
<circle cx="248.9" cy="58.4" r=".46"/>
<circle cx="264.2" cy="134.6" r=".46"/>
<circle cx="264.2" cy="124.5" r=".46"/>
<circle cx="233.7" cy="109.2" r=".46"/>
<circle cx="238.8" cy="124.5" r=".46"/>
<circle cx="256.5" cy="134.6" r=".46"/>
<circle cx="256.5" cy="124.5" r=".46"/>
<circle cx="226.1" cy="109.2" r=".46"/>
<circle cx="264.2" cy="83.8" r=".46"/>
<circle cx="256.5" cy="83.8" r=".46"/>
<circle cx="256.5" cy="109.2" r=".46"/>
<circle cx="264.2" cy="109.2" r=".46"/>
<circle cx="264.2" cy="99.1" r=".46"/>
<circle cx="193" cy="124.5" r=".46"/>
<circle cx="185.4" cy="124.5" r=".46"/>
<circle cx="241.3" cy="58.4" r=".46"/>
<circle cx="214.6" cy="36.8" r=".46"/>
<circle cx="203.2" cy="49.5" r=".46"/>
<circle cx="170.2" cy="134.6" r=".46"/>
<circle cx="170.2" cy="124.5" r=".46"/>
<circle cx="177.8" cy="124.5" r=".46"/>
<circle cx="193" cy="134.6" r=".46"/>
<circle cx="185.4" cy="134.6" r=".46"/>
<circle cx="203.2" cy="39.4" r=".46"/>
<circle cx="203.2" cy="36.8" r=".46"/>
<circle cx="177.8" cy="134.6" r=".46"/>
<circle cx="190.5" cy="54.6" r=".46"/>
<circle cx="231.1" cy="124.5" r=".46"/>
<circle cx="246.4" cy="148.6" r=".46"/>
<circle cx="238.8" cy="134.6" r=".46"/>
<circle cx="231.1" cy="134.6" r=".46"/>
<circle cx="215.9" cy="134.6" r=".46"/>
<circle cx="223.5" cy="134.6" r=".46"/>
<circle cx="224.8" cy="148.6" r=".46"/>
<circle cx="200.7" cy="134.6" r=".46"/>
<circle cx="224.8" cy="158.8" r=".46"/>
<circle cx="223.5" cy="124.5" r=".46"/>
<circle cx="215.9" cy="124.5" r=".46"/>
<circle cx="200.7" cy="124.5" r=".46"/>
<circle cx="261.6" cy="158.8" r=".46"/>
<circle cx="254" cy="158.8" r=".46"/>
<circle cx="246.4" cy="158.8" r=".46"/>
<circle cx="261.6" cy="148.6" r=".46"/>
<circle cx="269.2" cy="148.6" r=".46"/>
<circle cx="269.2" cy="158.8" r=".46"/>
<circle cx="254" cy="148.6" r=".46"/>
<circle cx="217.2" cy="158.8" r=".46"/>
<circle cx="217.2" cy="148.6" r=".46"/>
<circle cx="177.8" cy="158.8" r=".46"/>
<circle cx="185.4" cy="148.6" r=".46"/>
<circle cx="185.4" cy="158.8" r=".46"/>
<circle cx="208.3" cy="134.6" r=".46"/>
<circle cx="208.3" cy="124.5" r=".46"/>
<circle cx="177.8" cy="148.6" r=".46"/>
<circle cx="209.5" cy="148.6" r=".46"/>
<circle cx="209.5" cy="158.8" r=".46"/>
</g>
<g font-size="2" fill="#0000c2">
<text x="239.7" y="19.3">VCCIO 34</text>
<text x="240.5" y="44.7">VCCIO 35</text>
<text x="239.3" y="70.6">VCCO_DDR_502</text>
<text x="259.9" y="95.8">VCCO_MIO_501</text>
<text x="229.4" y="96.2">VCCO_MIO_500</text>
<text x="181.9" y="121.4">VCCINT</text>
<text x="266.4" y="123.5">VCC_AUX</text>
<text x="173.7" y="147.3">VCC_PAUX</text>
<text x="213" y="147.3">VCC_BRAM</text>
<text x="250.5" y="147.3">VCC_PINT</text>
<text x="158.4" y="170.4">VCCIO 13</text>
</g>
<text font-size="2" fill="#840000" x="178" y="190.8">Title:</text>
<g font-size="1.5" fill="#008484">
<text x="73" y="134">U201H</text>
<text x="67.9" y="157.6">xc7z010clg400</text>
<text x="111.8" y="179">U201B</text>
<text x="111.8" y="181.5">xc7z010clg400</text>
</g>
<g font-size="1.5" fill="#840000">
<text x="178" y="184.2">Sheet: /POWER/</text>
<text x="178" y="186.9">File: power.kicad_sch</text>
<text x="178" y="197.1">KiCad E.D.A. 10.0.4</text>
<text x="178" y="194.3">Size: A4</text>
<text x="200" y="194.3">Date:</text>
<text x="263" y="194.3">Rev:</text>
<text x="263" y="197.1">Id: 5/7</text>
</g>
<g font-size="1.3" fill="#840000">
<text x="35" y="12">1</text>
<text x="85" y="12">2</text>
<text x="135" y="12">3</text>
<text x="185" y="12">4</text>
<text x="235" y="12">5</text>
<text x="285" y="12">6</text>
<text x="10.3" y="36">A</text>
<text x="49.5" y="34.3">11</text>
<text x="75.5" y="34.3">4</text>
<text x="156.2" y="34.3">11</text>
<text x="182.2" y="34.3">4</text>
<text x="285.3" y="36">A</text>
<text x="49.5" y="36.8">10</text>
<text x="49.5" y="39.3">13</text>
<text x="74.9" y="39.3">14</text>
<text x="75.5" y="36.8">1</text>
<text x="156.2" y="36.8">10</text>
<text x="181.6" y="39.3">14</text>
<text x="182.2" y="36.8">1</text>
<text x="50.1" y="52">8</text>
<text x="50.1" y="49.5">9</text>
<text x="75.5" y="49.5">5</text>
<text x="75.5" y="52">6</text>
<text x="156.8" y="52">8</text>
<text x="156.8" y="49.5">9</text>
<text x="182.2" y="49.5">5</text>
<text x="182.2" y="52">6</text>
<text x="50.1" y="54.6">7</text>
<text x="74.9" y="54.6">15</text>
<text x="156.8" y="54.6">7</text>
<text x="181.6" y="54.6">15</text>
<text x="10.3" y="86">B</text>
<text x="49.5" y="88.9">11</text>
<text x="75.5" y="88.9">4</text>
<text x="285.3" y="86">B</text>
<text x="49.5" y="91.4">10</text>
<text x="49.5" y="94">13</text>
<text x="74.9" y="94">14CMLB041B-2R2MS</text>
<text x="75.5" y="91.4">1</text>
<text x="50.1" y="106.7">8</text>
<text x="50.1" y="104.1">9</text>
<text x="75.5" y="104.1">5</text>
<text x="75.5" y="106.7">6</text>
<text x="50.1" y="109.2">7</text>
<text x="74.9" y="109.2">15</text>
<text x="10.3" y="136">C</text>
<text x="64.2" y="137.1">J11</text>
<text x="285.3" y="136">C</text>
<text x="64.1" y="139.7">G11</text>
<text x="64.1" y="142.2">G13</text>
<text x="64.7" y="147.3">G7</text>
<text x="64.7" y="149.8">G8</text>
<text x="64.7" y="144.8">G9</text>
<text x="64.8" y="152.4">A8</text>
<text x="91.5" y="179">T8</text>
<text x="10.3" y="186">D</text>
<text x="285.3" y="186">D</text>
<text x="35" y="200">1</text>
<text x="85" y="200">2</text>
<text x="135" y="200">3</text>
<text x="185" y="200">4</text>
<text x="235" y="200">5</text>
<text x="285" y="200">6</text>
</g>
<g font-size="1.3" fill="#008484">
<text x="23.4" y="22.6">+5V</text>
<text x="84.3" y="22.6">+5V</text>
<text x="105.3" y="22.6">+1V0</text>
<text x="130" y="22.6">+5V</text>
<text x="191" y="22.6">+5V</text>
<text x="212" y="22.6">+1V8</text>
<text x="228.3" y="18.8">+VCCIO_34</text>
<text x="234.2" y="26.6">C543</text>
<text x="241.8" y="26.6">C548</text>
<text x="249.4" y="26.6">C554</text>
<text x="257.1" y="26.6">C558</text>
<text x="264.7" y="26.6">C564</text>
<text x="272.3" y="26.6">C570</text>
<text x="53.8" y="35.3">PVIN_1</text>
<text x="61.2" y="31.5">U501</text>
<text x="70.4" y="35.3">PG</text>
<text x="88.9" y="30.2">R501</text>
<text x="88.9" y="32.7">100k</text>
<text x="160.5" y="35.3">PVIN_1</text>
<text x="167.9" y="31.5">U504</text>
<text x="177.1" y="35.3">PG</text>
<text x="195.6" y="30.2">R507</text>
<text x="195.6" y="32.7">100k</text>
<text x="234.2" y="31.2">100u</text>
<text x="241.8" y="31.2">4u7</text>
<text x="249.4" y="31.2">470n</text>
<text x="257.1" y="31.2">470n</text>
<text x="264.7" y="31.2">470n</text>
<text x="272.3" y="31.2">470n</text>
<text x="16.5" y="41.6">C501</text>
<text x="35.6" y="41.6">C503</text>
<text x="53.8" y="37.8">AVIN</text>
<text x="53.8" y="40.3">EN</text>
<text x="68.1" y="37.8">SW_1</text>
<text x="69.3" y="40.3">VOS</text>
<text x="92.8" y="36.5">L501</text>
<text x="123.2" y="41.6">C512</text>
<text x="142.2" y="41.6">C514</text>
<text x="160.5" y="37.8">AVIN</text>
<text x="160.5" y="40.3">EN</text>
<text x="174.8" y="37.8">SW_1</text>
<text x="176" y="40.3">VOS</text>
<text x="195.7" y="36">L503</text>
<text x="231.6" y="39.1">GND</text>
<text x="17.8" y="44.2">10u</text>
<text x="35.6" y="44.2">100n</text>
<text x="99.1" y="44.2">R503</text>
<text x="99.1" y="46.7">49.9k</text>
<text x="111.8" y="46.7">C510</text>
<text x="124.5" y="44.2">10u</text>
<text x="142.2" y="44.2">100n</text>
<text x="205.7" y="44.2">R508</text>
<text x="205.7" y="46.7">18k7</text>
<text x="218.4" y="46.7">C534</text>
<text x="228.3" y="44.2">+VCCIO_35</text>
<text x="35.5" y="49.2">C505</text>
<text x="43.2" y="49.2">3n3</text>
<text x="53.8" y="53">DEF</text>
<text x="53.8" y="50.5">SS/TR</text>
<text x="68" y="53">AGND</text>
<text x="70.6" y="50.5">FB</text>
<text x="111.8" y="49.2">22u</text>
<text x="142.2" y="49.2">C516</text>
<text x="149.9" y="49.2">3n3</text>
<text x="160.5" y="53">DEF</text>
<text x="160.5" y="50.5">SS/TR</text>
<text x="174.7" y="53">AGND</text>
<text x="177.3" y="50.5">FB</text>
<text x="218.4" y="49.2">22u</text>
<text x="234.2" y="52">C544</text>
<text x="241.8" y="52">C549</text>
<text x="249.4" y="52">C555</text>
<text x="257.1" y="52">C559</text>
<text x="264.7" y="52">C565</text>
<text x="272.3" y="52">C571</text>
<text x="53.8" y="55.6">FSW</text>
<text x="55.7" y="59.6">TPS62130ARGTR</text>
<text x="65.6" y="55.6">PGND_1</text>
<text x="99.1" y="54.3">R504</text>
<text x="99.1" y="56.9">200k</text>
<text x="160.5" y="55.6">FSW</text>
<text x="162.4" y="59.6">TPS62130ARGTR</text>
<text x="172.3" y="55.6">PGND_1</text>
<text x="205.7" y="54.3">R509</text>
<text x="205.7" y="56.9">15k</text>
<text x="234.2" y="56.6">100u</text>
<text x="241.8" y="56.6">4u7</text>
<text x="249.4" y="56.6">470n</text>
<text x="257.1" y="56.6">470n</text>
<text x="264.7" y="56.6">470n</text>
<text x="272.3" y="56.6">470n</text>
<text x="23.4" y="64.5">GND</text>
<text x="32.3" y="64.5">GND</text>
<text x="41.1" y="64.5">GND</text>
<text x="81.8" y="64.5">GND</text>
<text x="94.5" y="64.5">GND</text>
<text x="105.9" y="64.5">GND</text>
<text x="130" y="64.5">GND</text>
<text x="138.9" y="64.5">GND</text>
<text x="147.8" y="64.5">GND</text>
<text x="188.5" y="64.5">GND</text>
<text x="201.2" y="64.5">GND</text>
<text x="212.6" y="64.5">GND</text>
<text x="231.6" y="64.5">GND</text>
<text x="231" y="69.6">+1V5</text>
<text x="23.4" y="77.2">+5V</text>
<text x="84.3" y="77.2">+5V</text>
<text x="105.3" y="77.2">+1V5</text>
<text x="234.2" y="77.4">C545</text>
<text x="241.8" y="77.4">C550</text>
<text x="249.4" y="77.4">C556</text>
<text x="257.1" y="77.4">C560</text>
<text x="264.7" y="77.4">C566</text>
<text x="272.3" y="77.4">C572</text>
<text x="234.2" y="82">100u</text>
<text x="241.8" y="82">4u7</text>
<text x="249.4" y="82">470n</text>
<text x="257.1" y="82">470n</text>
<text x="264.7" y="82">470n</text>
<text x="272.3" y="82">470n</text>
<text x="53.8" y="89.9">PVIN_1</text>
<text x="61.2" y="86.1">U502</text>
<text x="70.4" y="89.9">PG</text>
<text x="88.9" y="84.8">R502</text>
<text x="88.9" y="87.3">100k</text>
<text x="231.6" y="89.9">GND</text>
<text x="53.8" y="92.4">AVIN</text>
<text x="53.8" y="95">EN</text>
<text x="68.1" y="92.4">SW_1</text>
<text x="69.3" y="95">VOS</text>
<text x="87.7" y="91.1">L502</text>
<text x="223.4" y="95">+3V3</text>
<text x="253.9" y="95">+1V8</text>
<text x="16.5" y="96.2">C502</text>
<text x="17.8" y="98.8">10u</text>
<text x="35.6" y="96.2">C504</text>
<text x="35.6" y="98.8">100n</text>
<text x="99.1" y="98.8">R505</text>
<text x="99.1" y="101.3">13k</text>
<text x="111.8" y="101.3">C511</text>
<text x="35.5" y="103.8">C506</text>
<text x="43.2" y="103.8">3n3</text>
<text x="53.8" y="107.7">DEF</text>
<text x="53.8" y="105.1">SS/TR</text>
<text x="68" y="107.7">AGND</text>
<text x="70.6" y="105.1">FB</text>
<text x="111.8" y="103.8">22u</text>
<text x="226.6" y="102.8">C540</text>
<text x="226.6" y="107.4">10u</text>
<text x="234.2" y="102.8">C546</text>
<text x="234.2" y="107.4">4u7</text>
<text x="241.8" y="102.8">C551</text>
<text x="241.8" y="107.4">470n</text>
<text x="257.1" y="102.8">C561</text>
<text x="257.1" y="107.4">10u</text>
<text x="264.7" y="102.8">C567</text>
<text x="264.7" y="107.4">4u7</text>
<text x="272.3" y="102.8">C573</text>
<text x="272.3" y="107.4">470n</text>
<text x="53.8" y="110.2">FSW</text>
<text x="65.6" y="110.2">PGND_1</text>
<text x="99.1" y="108.9">R506</text>
<text x="99.1" y="111.5">15k</text>
<text x="23.4" y="119.1">GND</text>
<text x="32.3" y="119.1">GND</text>
<text x="41.1" y="119.1">GND</text>
<text x="55.7" y="114.3">TPS62130ARGTR</text>
<text x="81.8" y="119.1">GND</text>
<text x="94.5" y="119.1">GND</text>
<text x="105.9" y="119.1">GND</text>
<text x="224" y="115.3">GND</text>
<text x="254.5" y="115.3">GND</text>
<text x="167.5" y="120.4">+1V0</text>
<text x="253.9" y="120.4">+1V8</text>
<text x="30.4" y="129.2">+1V0</text>
<text x="36.7" y="129.2">+1V8</text>
<text x="43.1" y="129.2">+1V0</text>
<text x="49.4" y="129.2">+1V8</text>
<text x="170.7" y="128.2">C521</text>
<text x="178.3" y="128.2">C523</text>
<text x="185.9" y="128.2">C525</text>
<text x="193.6" y="128.2">C527</text>
<text x="201.2" y="128.2">C530</text>
<text x="208.8" y="128.2">C532</text>
<text x="216.4" y="128.2">C536</text>
<text x="224" y="128.2">C538</text>
<text x="231.7" y="128.2">C541</text>
<text x="239.3" y="128.2">C547</text>
<text x="246.9" y="128.2">C552</text>
<text x="257.1" y="128.2">C562</text>
<text x="264.7" y="128.2">C568</text>
<text x="272.3" y="128.2">C574</text>
<text x="99.6" y="133.1">+5V</text>
<text x="118.5" y="135.6">SPX3819M5-L-3-3</text>
<text x="125.7" y="133.1">U503</text>
<text x="153.6" y="133.1">+3V3</text>
<text x="170.7" y="132.8">10u</text>
<text x="178.3" y="132.8">10u</text>
<text x="185.9" y="132.8">4u7</text>
<text x="193.6" y="132.8">4u7</text>
<text x="201.2" y="132.8">470n</text>
<text x="208.8" y="132.8">470n</text>
<text x="216.4" y="132.8">100n</text>
<text x="224" y="132.8">100n</text>
<text x="231.7" y="132.8">100n</text>
<text x="239.3" y="132.8">100n</text>
<text x="246.9" y="132.8">100n</text>
<text x="257.1" y="132.8">4u7</text>
<text x="264.7" y="132.8">470n</text>
<text x="272.3" y="132.8">100n</text>
<text x="24" y="140.7">+1V8</text>
<text x="69.6" y="140.7">VCCBRAM[2]</text>
<text x="69.6" y="143.2">VCCINT[9]</text>
<text x="69.6" y="138.1">VCCAUX[6]</text>
<text x="168.1" y="140.7">GND</text>
<text x="254.5" y="140.7">GND</text>
<text x="69.6" y="145.8">VCCPAUX[5]</text>
<text x="69.6" y="148.3">VCCPINT[6]</text>
<text x="92.7" y="145.8">C509</text>
<text x="94" y="148.3">10u</text>
<text x="140.9" y="145.8">C517</text>
<text x="141.1" y="148.3">100n</text>
<text x="160" y="145.8">C519</text>
<text x="160" y="148.3">10u</text>
<text x="167.5" y="144.5">+1V8</text>
<text x="206.9" y="144.5">+1V0</text>
<text x="243.7" y="144.5">+1V0</text>
<text x="17.6" y="154.6">120OHM@100M</text>
<text x="33" y="155.9">C507</text>
<text x="52.1" y="155.9">C508</text>
<text x="69.6" y="153.4">GND[59]</text>
<text x="69.6" y="150.8">VCCPLL</text>
<text x="170.7" y="152.4">C522</text>
<text x="178.3" y="152.4">C524</text>
<text x="185.9" y="152.4">C526</text>
<text x="193.6" y="152.4">C528</text>
<text x="210.1" y="152.4">C533</text>
<text x="217.7" y="152.4">C537</text>
<text x="225.3" y="152.4">C539</text>
<text x="232.9" y="152.4">C542</text>
<text x="246.9" y="152.4">C553</text>
<text x="254.5" y="152.4">C557</text>
<text x="262.1" y="152.4">C563</text>
<text x="269.8" y="152.4">C569</text>
<text x="277.4" y="152.4">C575</text>
<text x="22.6" y="157.2">FB501</text>
<text x="34.3" y="158.5">10u</text>
<text x="52.1" y="158.5">470n</text>
<text x="99.6" y="161">GND</text>
<text x="154.2" y="161">GND</text>
<text x="170.7" y="156.9">4u7</text>
<text x="178.3" y="156.9">4u7</text>
<text x="185.9" y="156.9">470n</text>
<text x="193.6" y="156.9">100n</text>
<text x="210.1" y="156.9">4u7</text>
<text x="217.7" y="156.9">4u7</text>
<text x="225.3" y="156.9">470n</text>
<text x="232.9" y="156.9">100n</text>
<text x="246.9" y="156.9">4u7</text>
<text x="254.5" y="156.9">4u7</text>
<text x="262.1" y="156.9">470n</text>
<text x="269.8" y="156.9">470n</text>
<text x="277.4" y="156.9">100n</text>
<text x="168.1" y="164.8">GND</text>
<text x="207.5" y="164.8">GND</text>
<text x="244.3" y="164.8">GND</text>
<text x="46.2" y="169.9">GND</text>
<text x="58.9" y="169.9">GND</text>
<text x="83.7" y="172.4">+3V3</text>
<text x="147" y="169.9">+VCCIO_34</text>
<text x="152.9" y="177.8">C518</text>
<text x="160.5" y="177.8">C520</text>
<text x="96.3" y="180">VCCO_13[4]</text>
<text x="152.9" y="182.3">100u</text>
<text x="160.5" y="182.3">470n</text>
<text x="150.4" y="190.2">GND</text>
</g>
<g font-size="1.3">
<text x="77.9" y="34.2">1V0_PG</text>
<text x="184.6" y="34.2">1V8_PG</text>
<text x="77.8" y="36.7">1V0_SW</text>
<text x="148.6" y="39.2">1V0_PG 13</text>
<text x="184.4" y="36.7">1V8_SW</text>
<text x="77.9" y="88.8">1V5_PG</text>
<text x="41.9" y="93.9">1V8_PG 13</text>
<text x="106.7" y="142.1">1V5_PG</text>
</g>
<g font-size="1" fill="#008484">
<text x="81.7" y="38.9">CMLB041B-2R2MS</text>
<text x="188.7" y="38.9">CMLB041B-2R2MS</text>
<text x="119.1" y="140.5">VIN</text>
<text x="119.1" y="143">EN</text>
<text x="133.4" y="140.5">VOUT</text>
<text x="119.1" y="153.2">GND</text>
<text x="119.1" y="150.6">ADJ/BYP</text>
</g>
<g font-size="1" fill="#840000">
<text x="115" y="139.6">1</text>
<text x="115" y="142.2">3</text>
<text x="140.4" y="139.6">5</text>
<text x="115" y="149.8">4</text>
<text x="115" y="152.3">2</text>
</g>
</svg>
